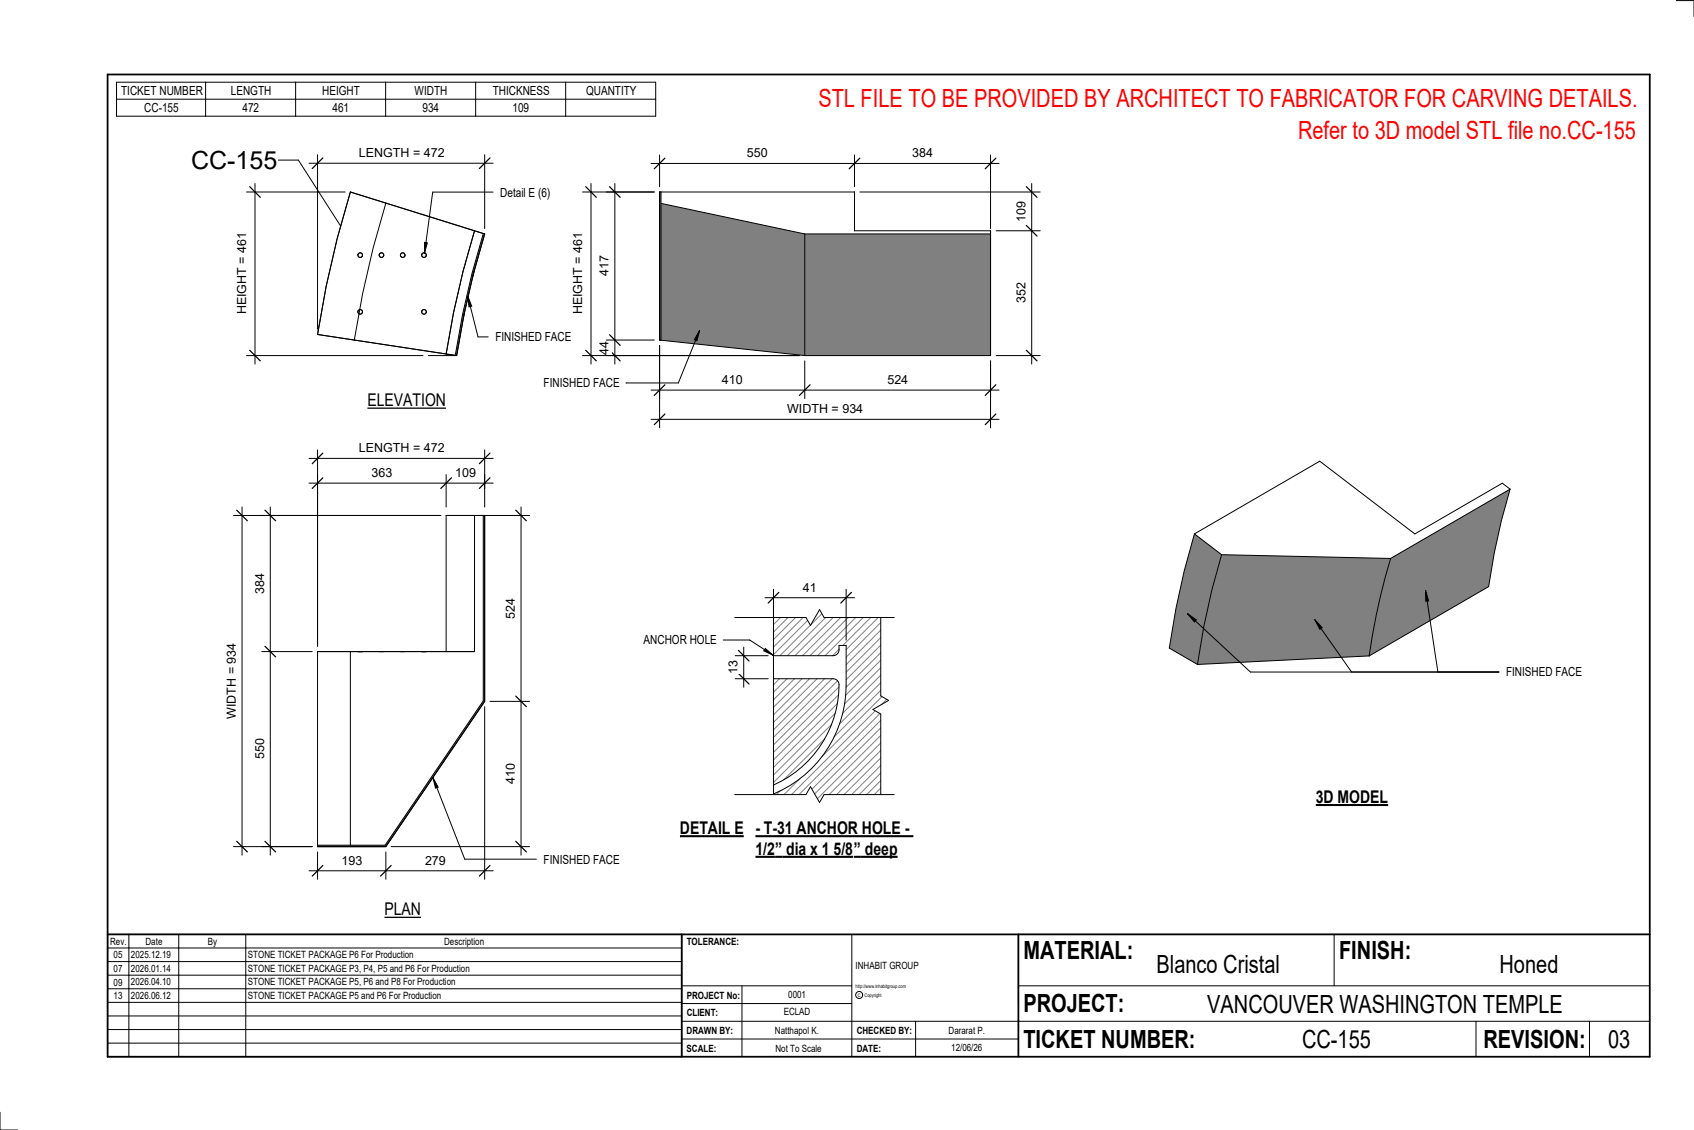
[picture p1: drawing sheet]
<svg xmlns="http://www.w3.org/2000/svg" width="914mm" height="610mm" viewBox="0 0 914 610" stroke-linecap="round" stroke-linejoin="round" font-family="sans-serif">
<g fill="#808080">
<path d="M659 299l92 2a346 346 0 0 0-12 53l-93 4a395 395 0 0 1 13-59z"/>
<path d="M645 288l14 11-5 19-4 20-4 20-15-8 4-22 4-20z"/>
<path d="M751 301l64-37-5 17-3 17-3 18-65 38a350 350 0 0 1 12-53z"/>
</g>
<path d="M815 264l-5 17-3 17-3 18-65 38M815 264l-4-3-47 27-52-39-67 39M815 264l-64 37M645 288l-6 20-4 20-4 22 15 8M645 288l14 11M659 299l-5 19-4 20-4 20M659 299l92 2M751 301a346 346 0 0 0-12 53M739 354l-93 4" fill="none" stroke="#000" stroke-width=".54"/>
<g fill="#808080">
<path d="M357 110l77 16v66l-77-8z"/>
<path d="M434 126h101v66h-101z"/>
</g>
<path d="M356 104h1v80l-1-1z" fill="#7c7c7c"/>
<g fill="none" stroke="#000" stroke-width=".54">
<path d="M356 110v73M356 104v76M356 104v79M356 104h105v20h74M357 110l77 16M357 104v80l-1-1M434 126v66M434 126h101M535 124v68M535 126v66M535 124v2M356 183l78 9"/>
<path d="M434 192h101"/>
</g>
<path d="M261 126h1l-6 22-6 22-4 22 4-22 5-22z" fill="#7c7c7c"/>
<g fill="none" stroke="#000" stroke-width=".54">
<path d="M256 124l-6 22-5 23-4 22M262 126l-54-16-7 24-5 25-5 24 55 9M262 126l-73-22-7 25-6 26-5 25 70 11M262 126l-6 22-6 22-4 22M262 126h-1l-6 22-5 22-4 22M256 146l-1 3M251 168l-1 4M231 192h15M241 191l5 1"/>
<circle cx="194" cy="138" r="1.2"/>
<circle cx="206" cy="138" r="1.2"/>
<circle cx="217" cy="138" r="1.2"/>
<circle cx="229" cy="138" r="1.2"/>
<circle cx="194" cy="168" r="1.2"/>
<circle cx="229" cy="168" r="1.2"/>
</g>
<path d="M261 278h1v100l-54 79h-37v-1h37l53-78z" fill="#7c7c7c"/>
<g fill="none" stroke="#000" stroke-width=".54">
<path d="M241 278h15M241 278h21M241 278v74h15M256 278v74M256 278h6M261 278v100l-53 78h-37M262 278v100M171 352h18v104M171 352v105M171 352h85M193 352h3zM205 352h2"/>
<path d="M216 352h3zM230 352h-2h2M262 378l-54 79M171 457h18M171 457h37M191 457h17"/>
</g>
<path d="M418 328v26h33l1-2 1-4h4a122 122 0 0 1-2 36 63 63 0 0 1-37 44v5h62v-105zM418 366v57a58 58 0 0 0 34-55l-1-1-1-1z" fill="#fff"/>
<g fill="none" stroke="#808080" stroke-width=".54">
<path d="M418 328v1M422 328l-4 5M426 328l-8 9M431 328l-13 13M435 328l-17 17M439 328l-21 21M443 328l-25 25M447 328l-26 26M451 328l-26 26M455 328l-26 26M459 328l-26 26M463 328l-26 26"/>
<path d="M467 328l-26 26M471 328l-26 26M475 328l-20 20M479 328l-22 22M480 332l-23 23M480 336l-23 23M480 340l-23 23M453 350l-4 4M480 344l-23 23M480 348l-23 23M480 352l-24 23M480 356l-24 24"/>
<path d="M480 360l-25 25M421 366l-3 3M425 366l-7 7M429 366l-11 12M433 366l-15 16M437 366l-19 20M441 366l-23 24M445 366l-27 28M449 366l-31 32M452 380l-34 34M452 367l-34 35M453 375l-35 35"/>
<path d="M453 371l-35 35M480 364l-27 27M480 368l-30 30M480 372l-36 36M480 376l-57 57M445 399l-22 22M449 391l-31 31M451 385l-33 33M480 380l-53 53M480 384l-49 49M480 388l-45 45M480 392l-41 41"/>
<path d="M480 397l-37 36M480 401l-33 32M480 405l-29 28M480 409l-25 24M480 413l-21 20M480 417l-17 16M421 427l-3 3M432 420l-13 13M480 421l-13 12M480 425l-9 8M480 429l-5 4M480 433h-1"/>
</g>
<path d="M351 88h188M356 84v17M461 84v17M535 84v39M418 328h62v105h-62zM418 354h33l1-2 1-4h4a122 122 0 0 1-2 36 63 63 0 0 1-37 44M418 366h32l1 1 1 1a58 58 0 0 1-34 55" fill="none" stroke="#000" stroke-width=".54"/>
<path d="M359 85l-6 6M464 85l-6 6M538 85l-6 6" fill="none" stroke="#000" stroke-width=".67"/>
<g fill="#fff">
<path d="M403 79h11v7h-11z"/>
<path d="M492 79h11v7h-11z"/>
</g>
<path d="M356 186v29M434 195v20M535 195v20M351 210h188" fill="none" stroke="#000" stroke-width=".54"/>
<path d="M359 208l-6 5M437 208l-5 5M538 208l-6 5" fill="none" stroke="#000" stroke-width=".67"/>
<g fill="#fff">
<path d="M390 201h11v8h-11z"/>
<path d="M479 201h11v8h-11z"/>
</g>
<path d="M356 186v45M535 195v36M351 226h188" fill="none" stroke="#000" stroke-width=".54"/>
<path d="M359 223l-6 6M538 223l-6 6" fill="none" stroke="#000" stroke-width=".67"/>
<path d="M425 217h41v7h-41z" fill="#fff"/>
<path d="M557 99v97M464 104h97M538 124h23M538 192h23" fill="none" stroke="#000" stroke-width=".54"/>
<path d="M554 101l6 5M554 122l6 5M554 189l6 6" fill="none" stroke="#000" stroke-width=".67"/>
<g fill="#fff">
<path d="M547 153h8v11h-8z"/>
<path d="M547 109h8v11h-8z"/>
</g>
<path d="M332 99v97M327 104h26M327 183h26M327 192h105" fill="none" stroke="#000" stroke-width=".54"/>
<path d="M329 101l6 5M329 181l6 5M329 189l6 6" fill="none" stroke="#000" stroke-width=".67"/>
<g fill="#fff">
<path d="M322 184h8v7h-8z"/>
<path d="M322 138h8v11h-8z"/>
</g>
<path d="M319 99v97M314 104h39M314 192h118" fill="none" stroke="#000" stroke-width=".54"/>
<path d="M316 101l6 5M316 189l6 6" fill="none" stroke="#000" stroke-width=".67"/>
<path d="M308 126h8v44h-8z" fill="#fff"/>
<path d="M167 88h99M171 83v95M262 83v40" fill="none" stroke="#000" stroke-width=".54"/>
<path d="M174 85l-5 6M264 85l-5 6" fill="none" stroke="#000" stroke-width=".67"/>
<path d="M194 79h45v7h-45z" fill="#fff"/>
<path d="M229 131h2l-2 6z" fill="#000"/>
<path d="M266 104h-32l-5 33M229 131h2l-2 6z" fill="none" stroke="#000" stroke-width=".54"/>
<path d="M270 100h27v8h-27z" fill="#fff"/>
<path d="M150 86h11l23 36" fill="none" stroke="#000" stroke-width=".54"/>
<path d="M103 79h47v15h-47z" fill="#fff"/>
<path d="M138 99v97M133 104h53M133 192h95" fill="none" stroke="#000" stroke-width=".54"/>
<path d="M135 101l6 5M135 189l6 6" fill="none" stroke="#000" stroke-width=".67"/>
<path d="M127 126h7v44h-7z" fill="#fff"/>
<path d="M171 256v93M241 256v18M262 256v18M167 261h99" fill="none" stroke="#000" stroke-width=".54"/>
<path d="M174 258l-5 6M244 258l-6 6M264 258l-5 6" fill="none" stroke="#000" stroke-width=".67"/>
<g fill="#fff">
<path d="M201 251h11v8h-11z"/>
<path d="M246 251h11v8h-11z"/>
</g>
<path d="M167 247h99M171 243v106M262 243v21" fill="none" stroke="#000" stroke-width=".54"/>
<path d="M174 244l-5 6M264 244l-5 6" fill="none" stroke="#000" stroke-width=".67"/>
<path d="M194 238h45v7h-45z" fill="#fff"/>
<path d="M141 278h97M146 273v188M141 352h28M141 457h28" fill="none" stroke="#000" stroke-width=".54"/>
<path d="M143 275l6 6M143 349l6 5M143 454l6 6" fill="none" stroke="#000" stroke-width=".67"/>
<g fill="#fff">
<path d="M136 309h8v11h-8z"/>
<path d="M136 399h8v11h-8z"/>
</g>
<path d="M126 278h112M131 273v188M126 457h43" fill="none" stroke="#000" stroke-width=".54"/>
<path d="M128 275l6 6M128 454l6 6" fill="none" stroke="#000" stroke-width=".67"/>
<path d="M121 347h8v41h-8z" fill="#fff"/>
<path d="M259 278h27M281 273v188M264 378h22M211 457h75" fill="none" stroke="#000" stroke-width=".54"/>
<path d="M278 275l6 6M278 376l6 5M278 454l6 6" fill="none" stroke="#000" stroke-width=".67"/>
<g fill="#fff">
<path d="M272 323h7v11h-7z"/>
<path d="M272 412h7v11h-7z"/>
</g>
<path d="M262 381v93M171 460v14M208 460v14M167 470h99" fill="none" stroke="#000" stroke-width=".54"/>
<path d="M174 467l-5 6M211 467l-6 6M264 467l-5 6" fill="none" stroke="#000" stroke-width=".67"/>
<g fill="#fff">
<path d="M184 460h11v8h-11z"/>
<path d="M229 460h11v8h-11z"/>
<path d="M475 328h7v105h-7v-48l-4-2 9-5-5-3z"/>
</g>
<path d="M475 328v47l5 3-9 5 4 2v48M390 345h15l12 9M413 350l4 4-5-3z" fill="none" stroke="#000" stroke-width=".54"/>
<path d="M413 350l4 4-5-3z" fill="#000"/>
<g fill="#fff">
<path d="M347 342h39v7h-39z"/>
<path d="M367 441h35v11h-35z"/>
</g>
<path d="M367 451h34" fill="none" stroke="#000" stroke-width="1.1" stroke-linecap="butt"/>
<path d="M397 327h86v6h-38l-3-4-5 8-2-4h-38z" fill="#fff"/>
<path d="M397 333h38l2 4 5-8 3 4h38" fill="none" stroke="#000" stroke-width=".54"/>
<path d="M397 429h38l2-5 5 9 3-4h38v6h-86z" fill="#fff"/>
<path d="M397 429h38l2-5 5 9 3-4h38" fill="none" stroke="#000" stroke-width=".54"/>
<g fill="#fff">
<path d="M408 441h85v11h-85z"/>
<path d="M408 452h10v11h-10z"/>
<path d="M418 452h4v11h-4z"/>
<path d="M422 452h39v11h-39z"/>
<path d="M461 452h4v11h-4z"/>
<path d="M465 452h20v11h-20z"/>
</g>
<path d="M408 451h85M408 462h52M461 462h24" fill="none" stroke="#000" stroke-width="1.1" stroke-linecap="butt"/>
<path d="M397 354h18M401 349v22M397 366h18" fill="none" stroke="#000" stroke-width=".54"/>
<path d="M399 351l5 6M399 363l5 6" fill="none" stroke="#000" stroke-width=".67"/>
<path d="M392 356h8v8h-8z" fill="#fff"/>
<path d="M418 318v33M457 318v27M413 322h48" fill="none" stroke="#000" stroke-width=".54"/>
<path d="M420 320l-5 5M460 320l-6 5" fill="none" stroke="#000" stroke-width=".67"/>
<path d="M433 313h8v8h-8z" fill="#fff"/>
<g fill="none" stroke="#000" stroke-width=".54">
<path d="M905 0h9v9M460 504v66M720 504v28M891 504h-341v37M368 532h92M401 532v38M550 532h341M368 551h523M368 541h92M494 551v19M797 551v19M858 551v19"/>
<path d="M368 561h182M0 600v10h10"/>
<circle cx="464" cy="537" r="1.9"/>
</g>
<path d="M58 40h833v530h-833zM58 504h833M368 504v66M550 504v66" fill="none" stroke="#000" stroke-width=".96"/>
<g fill="#fff">
<path d="M652 534h192v15h-192z"/>
<path d="M513 562h17v6h-17z"/>
<path d="M425 533h10v6h-10z"/>
<path d="M423 543h15v6h-15z"/>
<path d="M418 553h24v6h-24z"/>
<path d="M624 513h68v15h-68z"/>
<path d="M809 513h33v15h-33z"/>
<path d="M512 553h20v6h-20z"/>
<path d="M703 553h37v15h-37z"/>
<path d="M442 45h443v16h-443z"/>
<path d="M868 553h12v15h-12z"/>
<path d="M61 512h5v6h-5z"/>
<path d="M61 520h5v6h-5z"/>
<path d="M61 527h5v6h-5z"/>
<path d="M61 534h5v6h-5z"/>
<path d="M701 63h184v15h-184z"/>
<path d="M198 211h43v10h-43z"/>
</g>
<path d="M198 220h43" fill="none" stroke="#000" stroke-width=".69" stroke-linecap="butt"/>
<path d="M208 485h19v11h-19z" fill="#fff"/>
<path d="M208 495h19" fill="none" stroke="#000" stroke-width=".69" stroke-linecap="butt"/>
<path d="M710 424h40v12h-40z" fill="#fff"/>
<path d="M710 434h39" fill="none" stroke="#000" stroke-width="1.1" stroke-linecap="butt"/>
<g fill="none" stroke="#000" stroke-width=".54">
<path d="M63 44h291v19h-291zM63 54h291M111 44v19M160 44v19M208 44v19M257 44v19M305 44v19M253 160l2 5-2 1zM253 160l5 22h6M58 504h310v66h-310zM58 519h310M58 511h310"/>
<path d="M70 504v66M96 504v66M133 504v66M58 533h310M58 526h310M58 555h310M58 548h310M58 541h310M58 563h310"/>
</g>
<path d="M253 160l2 5-2 1z" fill="#000"/>
<path d="M267 178h41v8h-41z" fill="#fff"/>
<path d="M378 178l-2 6-1-1zM378 178l-12 29h-28" fill="none" stroke="#000" stroke-width=".54"/>
<path d="M378 178l-2 6-1-1z" fill="#000"/>
<path d="M293 203h41v8h-41z" fill="#fff"/>
<path d="M770 319l1 5h-1zM641 331l5 3-1 2zM710 334l4 5h-2z" fill="#000"/>
<path d="M770 319l1 5h-1zM770 319l6 44M641 331l5 3-1 2zM641 331l34 32h134M710 334l4 5h-2zM710 334l20 29" fill="none" stroke="#000" stroke-width=".54"/>
<path d="M813 359h41v7h-41z" fill="#fff"/>
<path d="M234 420l2 5h-1z" fill="#000"/>
<path d="M234 420l2 5h-1zM234 420l17 43h39" fill="none" stroke="#000" stroke-width=".54"/>
<path d="M293 460h41v7h-41z" fill="#fff"/>
<g font-size="13.5" fill="#f00">
<text x="442" y="58">STL FILE TO BE PROVIDED BY ARCHITECT TO FABRICATOR FOR CARVING DETAILS.</text>
<text x="701" y="75">Refer to 3D model STL file no.CC-155</text>
</g>
<g font-size="13.5">
<text x="103" y="91">CC-155</text>
<text x="552" y="517">MATERIAL:</text>
<text x="723" y="517">FINISH:</text>
<text x="624" y="525">Blanco Cristal</text>
<text x="809" y="525">Honed</text>
<text x="552" y="546">PROJECT:</text>
<text x="652" y="546">VANCOUVER WASHINGTON TEMPLE</text>
<text x="552" y="565">TICKET NUMBER:</text>
<text x="703" y="565">CC-155</text>
<text x="801" y="565">REVISION:</text>
<text x="868" y="565">03</text>
</g>
<g font-size="9.4">
<text x="198" y="219">ELEVATION</text>
<text x="710" y="433">3D MODEL</text>
<text x="367" y="450">DETAIL E</text>
<text x="408" y="450">- T-31 ANCHOR HOLE -</text>
<text x="408" y="461">1/2</text>
<text x="418" y="461">”</text>
<text x="424" y="461">dia x 1 5/8</text>
<text x="461" y="461">”</text>
<text x="467" y="461">deep</text>
<text x="208" y="494">PLAN</text>
</g>
<g font-size="6.7">
<text x="65" y="51">TICKET NUMBER</text>
<text x="125" y="51">LENGTH</text>
<text x="174" y="51">HEIGHT</text>
<text x="224" y="51">WIDTH</text>
<text x="266" y="51">THICKNESS</text>
<text x="316" y="51">QUANTITY</text>
<text x="78" y="60">CC-155</text>
<text x="131" y="60">472</text>
<text x="179" y="60">461</text>
<text x="228" y="60">934</text>
<text x="277" y="60">109</text>
<text x="194" y="85">LENGTH = 472</text>
<text x="403" y="85">550</text>
<text x="492" y="85">384</text>
<text x="270" y="106">Detail E (6)</text>
<text x="554" y="120" transform="rotate(-90 554 120)">109</text>
<text x="329" y="149" transform="rotate(-90 329 149)">417</text>
<text x="554" y="164" transform="rotate(-90 554 164)">352</text>
<text x="133" y="170" transform="rotate(-90 133 170)">HEIGHT = 461</text>
<text x="314" y="170" transform="rotate(-90 314 170)">HEIGHT = 461</text>
<text x="267" y="184">FINISHED FACE</text>
<text x="329" y="191" transform="rotate(-90 329 191)">44</text>
<text x="293" y="209">FINISHED FACE</text>
<text x="390" y="207">410</text>
<text x="479" y="207">524</text>
<text x="425" y="223">WIDTH = 934</text>
<text x="194" y="244">LENGTH = 472</text>
<text x="201" y="257">363</text>
<text x="246" y="257">109</text>
<text x="143" y="320" transform="rotate(-90 143 320)">384</text>
<text x="433" y="319">41</text>
<text x="278" y="334" transform="rotate(-90 278 334)">524</text>
<text x="347" y="348">ANCHOR HOLE</text>
<text x="398" y="364" transform="rotate(-90 398 364)">13</text>
<text x="813" y="365">FINISHED FACE</text>
<text x="127" y="388" transform="rotate(-90 127 388)">WIDTH = 934</text>
<text x="143" y="410" transform="rotate(-90 143 410)">550</text>
<text x="278" y="423" transform="rotate(-90 278 423)">410</text>
<text x="184" y="466">193</text>
<text x="229" y="466">279</text>
<text x="293" y="466">FINISHED FACE</text>
</g>
<g font-size="5.4">
<text x="59" y="510">Rev.</text>
<text x="79" y="510">Date</text>
<text x="112" y="510">By</text>
<text x="240" y="510">Description</text>
<text x="371" y="510">TOLERANCE:</text>
<text x="61" y="517">05</text>
<text x="71" y="517">2025.12.19</text>
<text x="134" y="517">STONE TICKET PACKAGE P6 For Production</text>
<text x="61" y="525">07</text>
<text x="71" y="524">2026.01.14</text>
<text x="134" y="524">STONE TICKET PACKAGE P3, P4, P5 and P6 For Production</text>
<text x="462" y="523">INHABIT GROUP</text>
<text x="61" y="532">09</text>
<text x="71" y="532">2026.04.10</text>
<text x="134" y="532">STONE TICKET PACKAGE P5, P6 and P8 For Production</text>
<text x="61" y="539">13</text>
<text x="71" y="539">2026.06.12</text>
<text x="134" y="539">STONE TICKET PACKAGE P5 and P6 For Production</text>
<text x="371" y="539">PROJECT No:</text>
<text x="425" y="538">0001</text>
<text x="371" y="548">CLIENT:</text>
<text x="423" y="548">ECLAD</text>
<text x="371" y="558">DRAWN BY:</text>
<text x="418" y="558">Natthapol K.</text>
<text x="462" y="558">CHECKED BY:</text>
<text x="512" y="558">Dararat P.</text>
<text x="371" y="567">SCALE:</text>
<text x="419" y="567">Not To Scale</text>
<text x="462" y="567">DATE:</text>
<text x="513" y="567">12/06/26</text>
</g>
<g font-size="2.7">
<text x="462" y="533">http://www.inhabitgroup.com</text>
<text x="463" y="538">C</text>
<text x="467" y="538">Copyright</text>
</g>
</svg>
